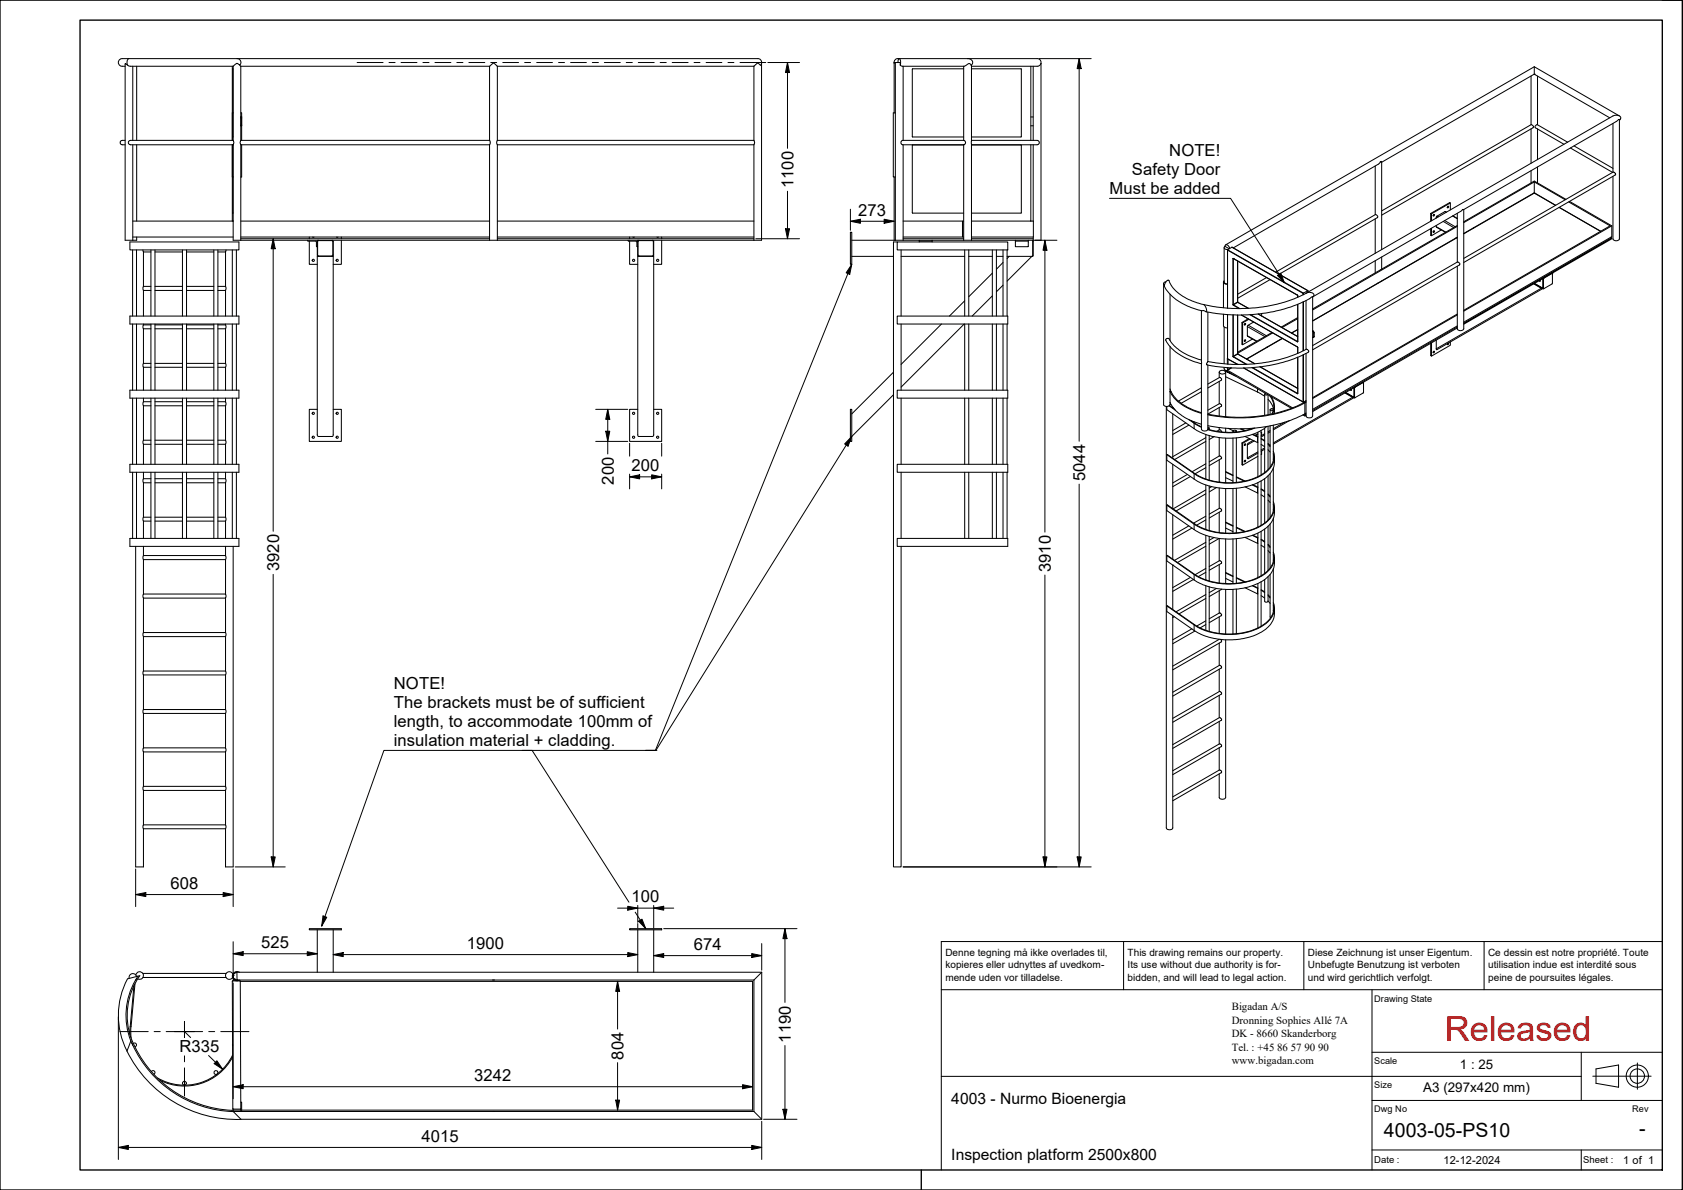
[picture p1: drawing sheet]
<svg xmlns="http://www.w3.org/2000/svg" width="420mm" height="297mm" viewBox="0 0 420 297" stroke-linecap="round" stroke-linejoin="round" font-family="sans-serif">
<!-- layer: Visible -->
<g fill="none" stroke="#000" stroke-width=".25">
<path d="M31.2 16.5h-.7a.95 .95 0 0 1-1-.9 .95 .95 0 0 1 1-1h158.7a.9 .9 0 0 1 .9 .6 .9 .9 0 0 1-.3 1 .69 .69 0 0 0-.7-.4 .69 .69 0 0 0-.6 .5l-.3 .2M31.9 16.3l-.7-.4v44.1h2.9v-.8M32.2 14.6a1.04 1.04 0 0 0-.5 1.1 1.04 1.04 0 0 0 .9 .8h25.6M33.1 16.5v18.5M34.1 16.5v18.5M58 16.5v18.5M58.1 17.2h.1M58.1 17.1v17.2M58.2 16.5v18.5M59.2 14.6a.87 .87 0 0 1 .9 .6 .87 .87 0 0 1-.3 1l-.2-.1a.69 .69 0 0 0-.6-.3 .69 .69 0 0 0-.6 .5l-.2 .2M59.9 16.3l.2 .2M60.1 16.5h62.1"/>
<path d="M60.1 16.5v18.5M122.2 16.5l.2-.1a.85 .85 0 0 1 1.1-.5l.7 .6M122.2 16.5v18.5M124.2 16.5h64M124.2 16.5v18.5M188.2 16.5v18.5M190.1 15.8v44.2h-131.9v-23.9M223.5 15.6v44.4M224.2 15.6a.64 .64 0 0 1 .4-.9l.2 .7a.81 .81 0 0 0 .5 1.1h15.4l.5-.2a.65 .65 0 0 1 .6-.4 .65 .65 0 0 1 .6 .4M224.2 14.6h34.7a.93 .93 0 0 1 1 1.2M224.4 14.7a.95 .95 0 0 0-1.2 1.1M224.7 16.3v-.7h-1.5v12.6"/>
<path d="M225.5 16.5v18.5M240.6 17.2l-12.8 .1v16.8l12.8 .1M240.6 16.5v18.5M241.6 14.6a.95 .95 0 0 1 1.1 .5 .95 .95 0 0 1-.3 1.2l.1 43.7M242.5 17.2l12.5 .1v16.8l-12.5 .1M257.3 16.5v18.5M257.9 16.5v18.5M259.9 15.8l-.1 .1a.89 .89 0 0 1-.9 .6h-16.4M259.9 15.8v44.2h-47.3M382.2 19v12.1M383 18.5h.1M383 16.7v1.8"/>
<path d="M383 18.5l-38.1 22M383 18.5l18.9 10.9M383 16.7l21.3 12.2M383 16.7l-77 44.4M383.8 19v12.1M31.2 35l-.9 .1-.3 .5 .3 .5h.9M33.1 36.1v23.9M34.1 36.1v19.1M58 28.2h.1M58 36.1l.1 19.1M58.1 36.2h.1M58.1 34.2h.1"/>
<path d="M58.1 36.1v17.2M58.2 35l.2 .5-.2 .6M58.2 35h-25.6l-.6 .4 .1 .4 .5 .3h25.6M60.1 35l-.2 .5 .2 .6M60.1 29.2v2.2M60.1 29.2h.2v.4M60.1 31.4h.1M60.1 29.2h.1M60.1 35h62.1M60.1 36.1h62.1M60.1 36.1v23.9M60.1 28.2h.2v6.8"/>
<path d="M60.3 31v.4h-.2M60.3 36.1v8.1h-.2M122.2 35l.2 .6-.2 .5M122.2 36.1v23.9M124.2 35l-.2 .4 .2 .7M124.2 35h64M124.2 36.1h64M124.2 36.1v23.9M188.2 35l.2 .5-.2 .6M188.2 36.1v23.9M223.5 28.2h-.5v16h.5M225 35.2l.3-.2h15.4l.3 .3v.4l-.3 .4h-15.4l-.4-.3z"/>
<path d="M225.5 36.1v23.9M240.6 36.2h-12.8v17h12.8M240.6 36.1v23.9M242.5 35h16.5l.5 .5-.1 .4-.4 .2h-16.5M242.5 36.2l12.5 .1v16.8l-12.5 .1M257.3 36.1v19M257.3 31.4h.6M257.3 29.2h.6M257.9 36.1l.1 23.1M382.2 32.2v8.6M383.8 32.2v7.7M391.4 35.5l-7.6-4.4-.2 .1a.42 .42 0 0 0-.4 .3 .42 .42 0 0 0 .1 .4l7.1 4.1"/>
<path d="M392 36.9l10.6 6.1M393 36.4l9.7 5.6M402.7 30.8v12.2M404.3 29.9a.61 .61 0 0 0 .2-.8 .61 .61 0 0 0-.7-.3l-1.1 .1-76.6 44.3M404.3 29.9l-.2-.1-.5 .5-38.2 22M404.3 29.9h.1M404.3 29.9v29.7a.93 .93 0 0 1-1.6 0v-15.6M33.1 59.2h25.1M58 44.2h.1M58.1 53.2h.1M58.1 55.1l-25 .1M60.1 55.2h62.1"/>
<path d="M60.1 59.2h62.1M60.1 59.6h62.1M76.8 60v.1M77.2 59.2v.4M78 59.2h.4M79.2 60v3.7l.3 .3M79.5 60l-.3 .3M82.9 60l.3 .3v3.4l-.3 .3M84 59.2h.4M85.2 60v6h-2M85.2 59.2v.4M124.2 55.2h64"/>
<path d="M124.2 59.2h64M124.2 59.6h64M156.8 60v.1M157.2 59.2v.4M158 59.2h.4M159.2 60v3.7l.3 .3M159.5 60l-.3 .3M162.9 60l.3 .3v3.4l-.3 .3M164 59.2h.4M165.2 60v6h-2M165.2 59.2v.4M212.3 58h.3v8h-.3z"/>
<path d="M223.2 44.2v15.8M225.5 55.2h15.1M225.5 59.6h15.1M229.5 60v.2h3.2v-.2M240.3 55.2v4h-14.8M240.3 59.2h.3M242.5 55.2h15.5M242.5 59.2h15.5M242.5 59.6h15.4M253.5 60v.2h3.2v-.2M257.8 60v4h-.2M257.9 59.2v.8"/>
<path d="M343.3 41.4v12.2M343.3 54.6v8.6M344.6 40.4l-.4 .5-36.3 21M344.8 40.3l.1 .2M344.8 40.3l-.2 .1M344.9 52.6l37.5-21.5a.47 .47 0 0 1 .3 .8l-37.8 21.8M344.9 40.5v21.8M357.2 57.1v1.6l.2 .1 2.4-1.4M357.2 53.3l.2 .1v1.7M357.2 53.3v1.9M357.4 57v1.8M357.9 53.5l-.1 .3"/>
<path d="M357.9 53.5a.19 .19 0 0 1 .2 .3 .19 .19 0 0 1-.3 .1zM357.9 57.6l-.1 .3M358.6 56.3v.4l2.2 1.3M361.1 52.9l-.3-.1-2.2 1.2v.4M361.4 51.6v-.1a.21 .21 0 0 1 .3 .3 .19 .19 0 0 1-.3 .1zM361.5 51.5l-.2 .3M362.1 52.4v-1.7l-.2-.1-4.7 2.7M362.1 50.7l-4.7 2.7M362.7 53.9l1.1 .6M363.4 59.5h.1M363.8 56.3l-36.1 20.8M363.8 56.5l-36.1 20.9"/>
<path d="M363.8 59.2l-36.1 20.9M363.8 53.2v12.2M363.8 59.3l-36.1 20.8M365.4 52.3h-.3l-.3 .4-37.1 21.4M365.4 52.3v29.8a.93 .93 0 0 1-1.6 0v-15.7M367.9 56.9h.1M382.2 42.6v3.1M382.8 48.2h.1M383 45.4l-17.6 10.2M383 45.4l7.7 4.5M383 45.4v2.7M383.2 48.2h.1"/>
<path d="M383.8 41.7v4M388.3 51.3l-5.3-3.1-17.6 10.2M388.4 51.3l-5.4-3.2-17.6 10.2M389.2 51.8l10.3 5.9M389.3 51.8l10.3 5.9M390.9 49.8l-7.9-4.6-17.6 10.2M391.6 50.4l10.4 6-36.6 21.1M391.8 50.3l10.6 6.1M402.1 59.2l.2 .1M402.4 56.4v2.7l-37 21.3M402.4 56.4l-37 21.3M32.4 60.4h27.2v2h-27.2z"/>
<path d="M32.4 78.9h27.2v2h-27.2zM33.1 62.4v16.5M34.1 62.4v16.5M35.7 62.4l.1 .5M35.8 71.5l-.1 .2 .1 .8M35.8 62.9h1.9M35.8 71.5h1.9M35.8 72.5h1.9M35.8 62.9v8.6M35.8 72.5v6.4M37.7 62.4v16.5M38.7 62.9h6.9"/>
<path d="M38.7 71.5h6.9M38.7 72.5h6.9M38.7 62.4v16.5M45.6 62.4v16.5M46.6 62.9h6.8M46.6 71.5h6.8M46.6 72.5h6.8M46.6 62.4v16.5M53.4 62.4v16.5M54.4 62.9h1.9M54.4 71.5h1.9M54.4 72.5h1.9"/>
<path d="M54.4 62.4v16.5M56.3 71.5l.1 .3-.1 .7M56.3 62.9v8.6M56.3 72.5v6.4M56.4 62.4l-.1 .5M58 62.4v16.5M59 62.4v16.5M76.8 60.1l2.1 .2 .2 1.3M77.2 60.2v5.8h2M79.1 61.6h.1M79.2 64h4v44.7l-.2 .3h-3.6l-.2-.3zM79.4 60.1h3.6v3.7h-3.6z"/>
<path d="M156.8 60.1l2.1 .2 .2 1.3M157.2 60.2v5.8h2M159.1 61.6h.1M159.2 64h4v44.7l-.2 .3h-3.6l-.2-.3zM159.4 60.1h3.6v3.7h-3.6zM212.6 64h10.5M224 78.9h27.6v2h-27.6zM224 60.4h27.6v2h-27.6zM224 60.4h-.9v156h1.9v-80M225 64h15.8M225 62.4v16.5M229.5 60.2v.2"/>
<path d="M232.7 60.2v.2M240.8 62.4v16.5M240.8 75.1l-3.8 3.8M241.9 64h5.8M241.9 62.4v16.5M247.7 62.4v16.5M247.7 68.2l-5.8 5.9M247.7 73.9l-5 5M248.8 64h1.6M248.8 62.4v16.5M250.4 62.4v16.5M250.4 65.5l-1.6 1.7"/>
<path d="M250.4 71.2l-1.6 1.6M251.4 64h.5M251.4 62.4v16.5M251.9 64h5.7M251.9 64l-.5 .5M253.5 60.2v1.4h3.2v-1.4M257.6 64l-6.2 6.2M257.8 60.1h.1v3.8h-.1M290.5 70.8v30.2a.92 .92 0 0 0 1.6 0M291.1 70.3a.43 .43 0 0 0-.5 .3 .43 .43 0 0 0 .1 .5M292.1 73.4v11.6M299.9 77.5v13.3"/>
<path d="M300.5 76l-2.8-.8-2.5-1.3-2.3-2-1.1-1.9a1 1 0 0 0-1.1 1.2 8.9 8.9 0 0 0 4.8 4.7 9.9 9.9 0 0 0 5 1.6l.6 .3M301.5 77.9v12.3M305.4 78.4v3l.6 .4 .5 .1M305.4 70.4v6.4M305.6 70.1a.63 .63 0 0 0 .1 .8 .63 .63 0 0 0 .8 .1M305.6 70.3l.3 .5 .6 .1M305.6 61.8v8.7M305.8 61.5a.47 .47 0 0 1 .5-.4 .47 .47 0 0 1 .4 .4l.3 .5M305.8 61.5a.48 .48 0 0 0-.1 .6 .48 .48 0 0 0 .6 .2h.2M305.8 61.5l1.1 .6M306.5 78.5v11.1M307.6 61.7l-1.1 .6v14.6"/>
<path d="M307.6 61.7h.1M307.6 61.7l18.9 10.8v.4M307.9 64.5l16 9.2 .1 .5M307.9 64.5h.1M309 78.6v9.8l4.3 2.4M309 65.1v10.3l2.7 1.5M309.9 78.6l14 8 .1 1.6M311.6 79.6l-1.6 .9M311.8 79.7l-1.6 .9M314.1 78.4l9.9 5.6M315 78.3v.6M316.2 69.3l-7.2 4.1"/>
<path d="M317.1 69.8l-8.1 4.7M318.5 67.9l24.9-14.4 .2 .1a.42 .42 0 0 1 .3 .3 .42 .42 0 0 1-.1 .4l-24.4 14.1M324 79.5l-4 2.3M324 79.3l-4.1 2.3M324 76v9.2M326.1 75v12.2M326.1 73.2a1.31 1.31 0 0 1 1.9 .5l-.3 .4M326.1 73.2l-3 1.4-2.6 .9-3.9 .9-2.6 .4-4.2 .2-3.1-.1-2.9-.2-3.3-.7M326.5 72.5l-1.2 .7M327.7 74.1l-.3 .1a34 34 0 0 1-18.2 4.4l-5.5-.3-2.6-.5a1.59 1.59 0 0 0-.6-1.8M327.7 74.1v29.7a.96 .96 0 0 1-1.6 0v-15.6M343.3 65.1v3"/>
<path d="M343.9 70.7h.1M344.9 64.2v3M344.9 70.1v.1M363.8 78.4l-36.1 20.9M363.8 78.6l-36.1 20.9M365.4 64.5l37.3-21.5 .6 .3v.4l-37.9 21.8M382.9 70.9l2.2 1.1-26.4 15.3-.1-2.4M383 70.8l2 1.1M383 70.8l2.2 1.3M384.2 70.1l.2 .1M384.4 70l.1 .2M384.5 69.9v.3"/>
<path d="M385.2 69.6v2.4l.2 .1M385.2 69.5v.2M385.2 71.9l.2 .1M385.3 69.5l-.1 .1M385.3 69.5l2.3-1.2-.1 2.5-2.1 1.3zM387.4 68.2h.1M387.4 68.2l.1 .1M387.5 68.2v.1M32.4 97.4h27.2v2h-27.2zM33.1 80.9v16.5M33.1 99.4v16.5M34.1 80.9v16.5"/>
<path d="M34.1 99.4v16.5M35.8 81.1l-.1 .3 .1 .7M35.8 90.7l-.1 .3 .1 .7M35.8 81.1h1.9M35.8 82.1h1.9M35.8 90.7h1.9M35.8 91.7h1.9M35.8 80.9v.2M35.8 82.1v8.6M35.8 91.7v5.7M35.8 99.4v.9M37.7 80.9v16.5"/>
<path d="M37.7 99.4v16.5M38.7 81.1h6.9M38.7 82.1h6.9M38.7 90.7h6.9M38.7 91.7h6.9M38.7 80.9v16.5M38.7 99.4v16.5M45.6 80.9v16.5M45.6 99.4v16.5M46.6 81.1h6.8M46.6 82.1h6.8M46.6 90.7h6.8"/>
<path d="M46.6 91.7h6.8M46.6 80.9v16.5M46.6 99.4v16.5M53.4 80.9v16.5M53.4 99.4v16.5M54.4 81.1h1.9M54.4 82.1h1.9M54.4 90.7h1.9M54.4 91.7h1.9M54.4 80.9v16.5M54.4 99.4v16.5M56.3 81.1l.1 .3-.1 .7"/>
<path d="M56.3 90.7l.1 .3-.1 .7M56.3 80.9v.2M56.3 82.1v8.6M56.3 91.7v5.7M56.3 99.4v.9M58 80.9v16.5M58 99.4v16.5M59 80.9v16.5M59 99.4v16.5M223.1 92.9l-10.5 10.4M223.1 98.5l-10.5 10.5M224 97.4h27.6v2h-27.6z"/>
<path d="M225 80.9v16.5M225 99.4v16.5M235 80.9l-10 10.1M240.7 80.9l-15.7 15.7M240.8 80.9v16.5M240.8 99.4v16.5M241.9 80.9v16.5M241.9 99.4v16.5M247.7 80.9v16.5M247.7 99.4v16.5M248.8 80.9v16.5M248.8 99.4v16.5"/>
<path d="M250.4 80.9v16.5M250.4 99.4v16.5M251.4 80.9v16.5M251.4 99.4v16.5M292.1 97.1a10.4 10.4 0 0 0 7.1 5.7l.7 .2M292.1 97.7a11.5 11.5 0 0 0 7.8 5.5M292.1 97.7h.1M292.1 86.5v14.5M299.9 89.9a12.6 12.6 0 0 1-8.3-5.5l-.6 .3a8.2 8.2 0 0 0 4.3 4.3l2.4 1.1 2.2 .7M299.9 90.8v16.3a.93 .93 0 0 0 1.6 0M299.9 96.8l-5.7 3.3M299.9 97.8l-5 2.9"/>
<path d="M301.5 90.3l6.1 .7h3.3l4.1-.4 5.4-1.1 3.2-1.1 2.5-1.2 .3 .1a.37 .37 0 0 1 .3 .3 .37 .37 0 0 1-.1 .4l-4.4 1.9-5.4 1.4-5.4 .5-5.9-.1a12 12 0 0 1-4.3-.7zM301.5 95.9l3-1.7 .2 .1a.34 .34 0 0 1 .3 .3 .34 .34 0 0 1-.2 .3l-3.3 1.9M301.5 91.1v16M304.4 92.9v1.3M304.4 95.2v5.6M304.4 92.7a.85 .85 0 0 1 .9-.3 .85 .85 0 0 1 .6 .6 .93 .93 0 0 1-1.5-.1zM305.6 91.7l.1 .6 .7 .2M305.6 81.6v9.2M306 94.1l8.2 3.9 1.5 .9M306 92.9v11.1M306.4 91.8l.2 .5 .7-.5M306.4 89.4v1.5"/>
<path d="M306.4 92.4l16.3 9.4M306.5 89.4h.1M306.5 89.6h.1M306.5 89.6l2.4 1.4M306.6 89.6v1.3M306.6 91.8v.5M307.2 93.1l-1.5-.5 2.7 1.3M307.2 91.9h.1M307.4 91.8l-1 .6v.3l16 9.2M308.8 91h.1M308.9 91h.1M310.5 91.8l14.8 8.6"/>
<path d="M310.8 80.8a.19 .19 0 0 1 .1 .2 .19 .19 0 0 1-.3 .1zM310.8 84.9v-.1a.2 .2 0 0 1 .2 .3 .21 .21 0 0 1-.4 .1zM310.8 80.8l-.2 .2M310.8 84.9l-.2 .2M312.7 84.6l-2.5 1.4-.2-.1v-5.4l.2 .1v5.4M313 80.4l-1.6 1v2.4l2.3 1.4M314.6 91.6l9.4 5.3M315.7 98.4v5.3M315.9 98.2a.32 .32 0 0 0 0 .4 .32 .32 0 0 0 .5 0l.1-.1M316.3 86.7h.1M316.6 99.7l1 1.4 .3 1M316.6 98.5v5"/>
<path d="M317 98.8a3.9 3.9 0 0 1 .5 4.5M317.3 99a4 4 0 0 1 .4 4.3M317.5 83l-8.5 4.9M317.8 83.1l-8.8 5.1M320.1 84.4l-8.9 5.2M320.2 84.5l-9 5.1M322.4 83.1l1.6-.9-1.5 .9M324 98.2h.1M324 85.2h.1M324 89.2v9M326.1 100l-.7 .4-.1-.1M327.7 86.3l36.2-20.9 .5 .4v.4l-36.7 21.1"/>
<path d="M327.7 82.6l.4 .4v1l-.2 .2M327.7 82.7l.3 .4v1l-.3 .1M327.7 82.7h.1M335.7 98.1l2.3 1.1M335.8 98l2 1.1M335.9 98l2.2 1.3M337.1 97.3l.2 .1M337.4 97.1v.3l-.1-.2M338 99.3l-20.1 11.6M338.1 96.7l-.1 2.5 .2 .1M338.2 96.7l-.1 2.5 .1 .1M338.3 96.6l2.1-1.1v2.6l-2.2 1.2z"/>
<path d="M340.3 95.4h.1M340.3 95.4l.1 .1M340.4 95.4v.1M357.4 85.6v3.3M357.9 87.7l-.1 .2M361.4 85.7l-.1 .2M361.6 85.6l-.2 .4v-.2M362.1 85.3v.9l-4.7 2.7-.2-.1v-3.1M363.8 81.4l-36.1 20.8M363.8 81.6l-36.1 20.9M363.8 81.9l-36.1 20.8M365.4 80.7l36.9-21.4v.3l-36.9 21.3"/>
<path d="M32.4 115.9h27.2v2h-27.2zM33.1 117.9v16.5M34.1 117.9v16.5M35.8 100.3l-.1 .3 .1 .7M35.8 109.9l-.1 .2 .1 .8M35.8 119.5l-.1 .2 .1 .8M35.8 100.3h1.9M35.8 101.3h1.9M35.8 109.9h1.9M35.8 110.9h1.9M35.8 119.5h1.9M35.8 101.3v8.6"/>
<path d="M35.8 110.9v5M35.8 117.9v1.6M37.7 117.9v16.5M38.7 100.3h6.9M38.7 101.3h6.9M38.7 109.9h6.9M38.7 110.9h6.9M38.7 119.5h6.9M38.7 117.9v16.5M45.6 117.9v16.5M46.6 100.3h6.8M46.6 101.3h6.8"/>
<path d="M46.6 109.9h6.8M46.6 110.9h6.8M46.6 119.5h6.8M46.6 117.9v16.5M53.4 117.9v16.5M54.4 100.3h1.9M54.4 101.3h1.9M54.4 109.9h1.9M54.4 110.9h1.9M54.4 119.5h1.9M54.4 117.9v16.5M56.3 100.3l.1 .4-.1 .6"/>
<path d="M56.3 109.9l.1 .3-.1 .7M56.3 119.5l.1 .3-.1 .7M56.3 101.3v8.6M56.3 110.9v5M56.3 117.9v1.6M58 117.9v16.5M59 117.9v16.5M79.2 102.2h-2v8h8v-8h-2M159.2 102.2h-2v8h8v-8h-2M212.3 102.2h.3v8h-.3zM224 115.9h27.6v2h-27.6zM225 117.9v16.5"/>
<path d="M240.8 117.9v16.5M241.9 117.9v16.5M247.7 117.9v16.5M248.8 117.9v16.5M250.4 117.9v16.5M251.4 117.9v16.5M291.2 101.5v105.2a.93 .93 0 0 0 1.6 0v-53M291.3 101.5v.8l6.8 4.7a17.1 17.1 0 0 0 17.7-.2l.5-.3M291.8 101.3l1.7 1.1M292 101.2l1.1 .8M292.1 100.4a11.7 11.7 0 0 0 7.8 5.5M292.3 101h-.2"/>
<path d="M292.8 101.6v.2M292.8 103.3v11.1M292.8 115.9v11.1M292.9 101.8h.1M296 105.6l-3.2 1.9M296.4 118.4l-3.6 2.2M296.8 104.7l3.1 2M296.8 106.1l-4 2.3M297.2 118.9l-4.4 2.6M297.4 105l2.5 1.5M298.2 105.3l-.2 .1M301 109.2l-8.2 4.8"/>
<path d="M301 110.2l-7.8 4.5M301 115.8l-3.4 2M301 116.7l-2.6 1.6M301 108.4v11.2M301.5 106.6l.4 .2-.4 .3M301.9 115.3l2.6-1.5 .5 .4-.1 .3-3 1.7M301.9 106.8v.5M301.9 108.7v11.1M303.1 109l-1.2 .7M303.7 107.7l.8-.4 .5 .5M304.4 101.7v2.1M304.4 106.7v.6"/>
<path d="M304.4 109.2v4.6M304.4 114.8v5.5M306 117.7l1.8 .9M306 117.8l1.8 .9M306 119.2l1.8 .9M306 106.9v1M306 109.4v11.1M306.6 106.9l1.2 .6M307.8 107.6a.38 .38 0 0 1 .5-.3 .38 .38 0 0 1 .2 .5l-.4 .1zM307.8 107.6v.3M307.8 109.3v11.2M308.7 119l2.2 1.1"/>
<path d="M308.7 119.2l2 .9M308.7 107.6v.3M308.7 109.3v11.1M309.6 107l1.1 .5M309.9 107l1 .5M310.8 110.8a.19 .19 0 0 1 .1 .3 .19 .19 0 0 1-.3 .1zM310.8 110.8l-.2 .3M310.8 114.9l-.2 .2M310.8 109l3.2 1.5M311.9 109.5l-1.9 1.1M312.1 109.6l-1.9 1M312.6 108.4l1.4 .7"/>
<path d="M312.8 108.4l1.2 .6M312.8 109.9l-1.3 .8-.1 .2v3.5l.2 .1 2.4-1.4M312.9 106.9a18.8 18.8 0 0 1-11.4 .3M313.3 106.8a18.1 18.1 0 0 1-11.8 .5M314 113.9l-3.8 2.2-.2-.1v-5.4h.2v5.5M314 107.9v11.1M314 108.5l-.5 .2M314 108.3l-.7 .4M314.8 109.4l.9 .6M314.8 109.6l.9 .5M314.8 110.9l.9 .6M314.8 107.5v11.1"/>
<path d="M314.8 107.9h.2M315 107.9v.8M315 112.6l-.2 .8M315 107.9l-.2 .1M315.7 106.9v11.1M315.7 119.5v11M315.7 108.3l-.9 .5M315.7 112.1l-.9 .5M316.6 110.7l.5 .5M316.6 110.9l.5 .6M316.6 112.3l.5 .5M316.6 106.4v10.8"/>
<path d="M316.6 118.8v11M317.1 102.2a.36 .36 0 0 1 .5-.2 .36 .36 0 0 1 .2 .5h-.6zM317.1 102.3v1.1M317.1 106.3v10.3M317.1 118.2v11M317.1 107.5l-.5 .3M317.9 113.2a5.3 5.3 0 0 1-3.6 5.6 17.1 17.1 0 0 1-16.1-.6l-6.9-4.7v1.4l6.8 4.7a17.2 17.2 0 0 0 17.8-.2 5.4 5.4 0 0 0 2.3-4v-1.3M317.9 112.7a4.9 4.9 0 0 1-2.7 5.8 17.3 17.3 0 0 1-17.1-.3l-6.8-4.7M317.9 114.6v.2M317.9 102.3h.1M317.9 106.1v8.8M317.9 116.8v10.7"/>
<path d="M318.2 101.5l-.1 1.7M320.7 105.4l-2.8 1.6M325.2 103.6l.6 .2M325.5 103.4l.3 .2M325.5 100.5h.1M325.5 100.5a36.9 36.9 0 0 1-24 2.9l3.4-2 .1-.3-.5-.4-3 1.7M325.8 100.6a37.9 37.9 0 0 1-24.3 2.9M325.8 100.6v2.7l.3-.2M325.8 103.3a37.5 37.5 0 0 1-24.3 2.9M326.1 103.4l-.3 .2v.2l.3-.1M326.1 100.2l-.6 .3M326.1 100.4l-.3 .2"/>
<path d="M32.4 134.4h27.2v2h-27.2zM33.9 136.4v80h1.9v-9.5M35.8 129.1l-.1 .3 .1 .7M35.8 138.7l-.1 .3 .1 .7M35.8 120.5h1.9M35.8 129.1h1.9M35.8 130.1h1.9M35.8 138.7h20.5M35.8 139.7h20.5M35.8 120.5v8.6M35.8 130.1v4.3M35.8 136.4v2.3"/>
<path d="M35.8 139.7v8.6M38.7 120.5h6.9M38.7 129.1h6.9M38.7 130.1h6.9M46.6 120.5h6.8M46.6 129.1h6.8M46.6 130.1h6.8M54.4 120.5h1.9M54.4 129.1h1.9M54.4 130.1h1.9M56.3 129.1l.1 .3-.1 .7M56.3 138.7l.1 .4-.1 .6"/>
<path d="M56.3 120.5v8.6M56.3 130.1v4.3M56.3 136.4v2.3M56.3 139.7v8.6M58.2 136.4v80h-1.9v-9.5M224 134.4h27.6v2h-27.6zM292.8 128.5v11.1M296.8 131.3l-4 2.3M297.6 131.8l-4.8 2.8M301 122.3l-8.1 4.7M301 123.3l-7.4 4.2M301 128.8l-3 1.8"/>
<path d="M301 129.8l-2.3 1.3M301 135.4l-7.8 4.5M301 136.3l-7 4.1M301 121.1v11.1M301 133.6v11.2M301.9 128.3l2.6-1.4 .5 .3-.1 .4-3 1.7M301.9 135.8l2.5-1.4v5.6M301.9 121.3v11.1M301.9 133.9v11.1M302.5 121.5l-.6 .3M303.1 134.2l-1.2 .7M303.7 121.7l-1.8 1.1"/>
<path d="M304.4 121.8v5.1M304.4 127.9v5.1M304.4 120.3h.1M304.5 120.3l.1 .1M306 130.3l1.8 .9M306 130.5l1.8 .8M306 131.8l1.8 .9M306 121.9v11.2M306 134.5v11.2M307.8 121.9v11.2M307.8 134.5v11.2M308.7 131.6l2.2 1.1"/>
<path d="M308.7 131.7l2 1M308.7 121.9v11.1M308.7 134.5v11.1M310.8 134.1l3.2 1.6M310.8 121.5l3.2 1.6M312.6 133.6l1.4 .7M312.6 121.1l1.4 .6M312.8 133.6l1.2 .6M312.8 121l1.2 .6M314 120.5v11.1M314 133.1v11.1M314.8 134.6l.9 .6"/>
<path d="M314.8 134.7l.9 .6M314.8 136.1l.9 .6M314.8 122l.9 .6M314.8 122.2l.9 .6M314.8 123.5l.9 .6M314.8 120v11.1M314.8 132.6v11.1M315.7 132.1v11M316.6 135.9l.5 .5M316.6 136l.5 .7M316.6 137.4l.5 .6M316.6 123.3l.5 .6"/>
<path d="M316.6 123.5l.5 .6M316.6 124.8l.5 .6M316.6 131.3v11.1M317.1 130.8v11M317.9 138.4a5.3 5.3 0 0 1-3.6 5.6 17.4 17.4 0 0 1-16.1-.6l-6.9-4.7v1.3l6.8 4.8a17.2 17.2 0 0 0 17.8-.2 5.4 5.4 0 0 0 2.3-4v-1.4M317.9 137.8a4.9 4.9 0 0 1-2.7 5.9 17.3 17.3 0 0 1-17.1-.3l-6.8-4.7M317.9 125.8a5 5 0 0 1-3 5.3 17.1 17.1 0 0 1-16.7-.3l-6.8-4.8-.1 .1v1.4l6.8 4.7a17.1 17.1 0 0 0 17.8-.3 5.2 5.2 0 0 0 2.3-3.9v-1.4M317.9 125.3a4.9 4.9 0 0 1-2.7 5.7 17.5 17.5 0 0 1-17.1-.2l-6.8-4.7M317.9 139.8v.1M317.9 127.2v.1M317.9 129.4v10.7M35.8 148.3l-.1 .2 .1 .8"/>
<path d="M35.8 157.9l-.1 .2 .1 .8M35.8 148.3h20.5M35.8 149.3h20.5M35.8 157.9h20.5M35.8 158.9h20.5M35.8 149.3v8.6M35.8 158.9v8.6M56.3 148.3l.1 .4-.1 .6M56.3 157.9l.1 .3-.1 .7M56.3 149.3v8.6M56.3 158.9v8.6M292.8 141.1h.1"/>
<path d="M292.8 141.1v11M293.2 153.9l-.4 .3M297.2 144.1l-4.4 2.6M297.6 157l-4.8 2.7M297.9 144.6l-5.1 3M298.3 157.5l-5.5 3.2M301 141.9l-2.6 1.6M301 142.9l-1.8 1M301 148.4l-7.4 4.3M301 149.4l-6.7 3.8M301 155l-2.3 1.3M301 155.9l-1.4 .8"/>
<path d="M301 146.2v11.1M301.9 141.4l2.6-1.5 .5 .4-.1 .3-3 1.8M301.9 154.5l2.6-1.5 .5 .4-.1 .3-3 1.7M301.9 146.5v11.1M303.7 146.9l-1.8 1M304.4 159.6l-11.6 6.7M304.4 140.9v4.6M304.4 147.5v5.5M304.4 154v4.1M304.7 159.6a.36 .36 0 0 1 .3 .3 .36 .36 0 0 1-.2 .4l-12 6.9M305 147.1l-3.1 1.8M306 159.7v39.3a.93 .93 0 0 1-1.6 0v-5.8"/>
<path d="M306 142.9l1.8 .9M306 143l1.8 .9M306 144.4l1.8 .9M306 147.1v11.2M307.8 147.1v11.1M308.7 144.2l2.2 1M308.7 144.3l2 1M308.7 147.1v11.1M310.8 146.7l3.2 1.5M312.6 146.2l1.4 .7M312.8 146.2l1.2 .6M314 145.7v11"/>
<path d="M314.8 147.2l.9 .6M314.8 147.3l.9 .6M314.8 148.7l.9 .6M314.8 145.2v11.1M315.7 144.6v5.5a.48 .48 0 0 0 .9 0M316.6 148.4l.5 .6M316.6 148.7l.5 .6M316.6 150l.5 .6M316.6 144v6.1M317.1 143.4v10.7l.1 .1M317.9 151a5.3 5.3 0 0 1-3.6 5.6 17.1 17.1 0 0 1-16.1-.7l-6.9-4.7v1.4l6.8 4.8a17.3 17.3 0 0 0 17.8-.3 5.4 5.4 0 0 0 2.3-3.9v-1.4M317.9 150.4a4.9 4.9 0 0 1-2.7 5.8 17.3 17.3 0 0 1-17.1-.2l-6.8-4.8"/>
<path d="M317.9 152.3v.2M317.9 142v10.6M35.8 167.5l-.1 .3 .1 .7M35.8 177.1l-.1 .3 .1 .7M35.8 167.5h20.5M35.8 168.5h20.5M35.8 177.1h20.5M35.8 178.1h20.5M35.8 168.5v8.6M35.8 178.1v8.6M56.3 167.5l.1 .3-.1 .7M56.3 177.1l.1 .3-.1 .7"/>
<path d="M56.3 168.5v8.6M56.3 178.1v8.6M292.8 172.8l11.7-6.7 .4 .3v.3l-12.1 7.1M292.8 179.3l11.7-6.7 .4 .3v.4l-12.1 7M304.4 160.5v5.6M304.4 167v5.6M304.4 173.6v5.5M35.8 186.7l-.1 .2 .1 .8M35.8 196.3l-.1 .2 .1 .8M35.8 186.7h20.5M35.8 187.7h20.5M35.8 196.3h20.5"/>
<path d="M35.8 197.3h20.5M35.8 187.7v8.6M35.8 197.3v8.6M56.3 186.7l.1 .4-.1 .6M56.3 196.3l.1 .3-.1 .7M56.3 187.7v8.6M56.3 197.3v8.6M292.8 185.9l11.7-6.8 .5 .4-.1 .3-12.1 7M292.8 192.4l11.7-6.7 .5 .3-.1 .3-12.1 7.1M292.8 198.9l11.7-6.7 .4 .3v.4l-12.1 7M304.4 180.1v5.6M304.4 186.6v5.6"/>
<path d="M35.8 205.9l-.1 .2 .1 .8M35.8 205.9h20.5M35.8 206.9h20.5M56.3 205.9l.1 .3-.1 .7M77.2 231.8h8v.3h-8zM79.2 232.1v10.6M83.2 232.1v10.6M157.2 231.8h8v.3h-8zM159.2 232.1v10.6M163.2 232.1v10.6M32.7 259.8l-1 2.5M33.4 246l-.9 10.2-.1 2"/>
<path d="M33.7 245.6l-1 11.1v2.4M33.9 243.4a.95 .95 0 0 1 1.2-.8 .95 .95 0 0 1 .6 1.3 .95 .95 0 0 1-1.3 .4M34.1 243.7a.95 .95 0 0 0-1.2-.6 .95 .95 0 0 0-.7 1.1M34.1 244.2a17.2 17.2 0 0 0-1.2 16.2M34.4 243.7l-.6 1M34.5 243.7l-2.7 .7a20 20 0 0 0 1.8 21.2 30.6 30.6 0 0 0 26.5 13.8M34.9 243.6a17.3 17.3 0 0 0-.5 19.1 28.3 28.3 0 0 0 23.8 14.4v-.3M34.9 243.6l-.4 .1M35.7 243h20.7M35.7 244h20.7M58.1 243.1a.95 .95 0 0 0-1.4-.4 .95 .95 0 0 0-.1 1.5 .95 .95 0 0 0 1.4-.2M58.2 243.5v.2"/>
<path d="M58.2 243.5h.1M58.3 244h.1M58.3 244.5v.1M58.5 244.4h.1M58.5 244.6h-.3v.2M59 244.6h129.2M59.1 242.7a.99 .99 0 0 0-.9 1.1 .99 .99 0 0 0 1.2 .8M59.1 242.7a.95 .95 0 0 0-.9 1.1 .95 .95 0 0 0 1.1 .8M59.2 244.6h.1M59.8 242.7a1.16 1.16 0 0 0-1.8 1 1.16 1.16 0 0 0 1.9 .9M60 245h127.9v32.1h-127.6M123 244.6h.4"/>
<path d="M188.2 244.6v32.8M190.2 242.7h-131.1l.1 1.9M190.2 242.7l-2 1.9M190.2 242.7v36.7M32.9 260.4l.2 .5M33.1 260.9a28.7 28.7 0 0 0 25.1 16.6M33.3 260.4a.49 .49 0 0 1 .7 .2 .49 .49 0 0 1-.3 .7M37.8 267.4a.49 .49 0 0 1 .8 0 .49 .49 0 0 1-.2 .7M58.1 263.4a13.4 13.4 0 0 1-18.8 5.7M58.1 263.8a13.6 13.6 0 0 1-18.2 5.8M58.1 260.6v.4M58.2 276.8l-.2-32 2 .1v31.9"/>
<path d="M58.2 276.8h1.9v.6M58.2 277.1h1.9M59 277.5h.3M60.1 275.1h.2v2.3M123 277.5h.4M188.2 277.4h-130l2 2h130M188.2 277.4l2 2"/>
<circle cx="358" cy="57.8" r=".19"/>
<circle cx="78.2" cy="65" r=".28"/>
<circle cx="84.2" cy="65" r=".28"/>
<circle cx="158.2" cy="65" r=".28"/>
<circle cx="164.2" cy="65" r=".28"/>
<circle cx="358" cy="87.8" r=".19"/>
<circle cx="78.2" cy="109.1" r=".28"/>
<circle cx="78.2" cy="103.2" r=".28"/>
<circle cx="84.2" cy="109.1" r=".28"/>
<circle cx="84.2" cy="103.2" r=".28"/>
<circle cx="158.2" cy="109.1" r=".28"/>
<circle cx="158.2" cy="103.2" r=".28"/>
<circle cx="164.2" cy="109.1" r=".28"/>
<circle cx="164.2" cy="103.2" r=".28"/>
<circle cx="310.8" cy="115.1" r=".19"/>
<circle cx="46" cy="270.4" r=".49"/>
<circle cx="53.9" cy="267.7" r=".49"/>
</g>
<!-- layer: Visible Narrow -->
<g fill="none" stroke="#000" stroke-width=".25">
<path d="M358.6 56.6l2.3 1.3M358.6 54.3h.1M358.7 54l.4 .1M360.3 55.3l2.6 1.5M360.7 55.1l2.6 1.5M360.7 52.8l.3 .2M362.6 53.9l1.2 .7M363.5 59.4v.1M365.5 58.3h.1M365.8 58.1h.1M367.8 56.9h.1M306.5 62.3l18.9 10.9v.3"/>
<path d="M306.5 78.5v11.1l2.5 1.4M307.6 61.7l18.9 10.8v.5M307.8 76l.1 .2M307.8 64.5v11.5M307.8 78.6v10.3M307.9 64.5h-.1M307.9 64.5h.1M307.9 64.5v11.5l1-.6v-10.3M307.9 64.5l16 9.1M307.9 76.2l1.5 .8M307.9 78.6v10.3l1-.6v-9.7M309 75.3v.2"/>
<path d="M309 75.5l-1.1 .6 1.6 .9M309 75.5l2.6 1.4M310 78.6l13.9 8M312 78.6l11.9 6.7M312.2 78.6l11.8 6.6M314.1 78.4l9.9 5.6M323.9 73.6l.1 .2M323.9 73.6v.1M324 73.8h.1M324 73.8v.4M324 76v9.3M325.3 73.6v-.4l-18.8-10.8v14.5"/>
<path d="M325.3 75.4v12.2M325.4 75.3v12.2M383.1 70.7l2.1 1.3M384.3 70l.1 .1M384.8 72l-26.2 15.1M384.9 71.9h.1M385.1 69.6l.2 .1M385.2 71.9l.1 .1M385.4 69.4h.1M387.4 68.3h.1M307.8 88.9l.1 .2M307.9 89.1l3.2 1.9"/>
<path d="M309 88.3v.1M311.4 83.8l2.4 1.4M311.4 81.5l4.4 2.5M311.6 81.2l4.5 2.6M312.5 91.8l11.4 6.5M312.7 91.8l11.3 6.4M313.2 90.8l-4.2-2.4-1.1 .6 3.4 2M313.9 97.1v.8M314.5 91.6l9.5 5.4M316.3 86.6h.1M318.3 85.5h.1M318.7 85.3h.1"/>
<path d="M323.9 86.6l.1 .2M323.9 86.6h.1M324 98.2l-.1 .1M324 85.3h-.1M324 86.7v.1M324 86.8v1.4M324 89.2v9M325.3 88.6v11.7l-14.8-8.5M325.4 88.5v11.9M327.8 82.7h-.1M328.1 84l-.1 .1M328.1 83l-.1 .1"/>
<path d="M336 97.9l2 1.3M337.1 97.3l.2 .1M337.7 99.2l-19.8 11.4M337.7 99.1h.1M337.9 96.8l.1 .1M338.1 96.8l.1 .1M338.1 99.1l.1 .1M338.2 96.6h.1M340.2 95.5h.1M298.1 105.6v1.4M298.1 118.2v1.4M313.1 110.1l-1.7 1"/>
<path d="M313.9 109.1v1.4M314 112.8l-2.6 1.5M315.7 111.8l-.9 .5M315.7 108.6l-.9 .5M317.1 111l-.2 .1M317.1 107.8l-.5 .3M321.9 105l-4 2.3M298.1 130.8v1.4M313.9 121.7v1.3M313.9 134.3v1.3M298.1 143.4v1.4M298.1 156v1.4"/>
<path d="M313.9 146.8v1.4"/>
</g>
<!-- layer: Border -->
<path d="M0 0h420v297h-420zM20 5h395v287h-395zM415 0h5M230 292v5" fill="none" stroke="#000" stroke-width=".34"/>
<!-- layer: Title -->
<g fill="none" stroke="#000" stroke-width=".25">
<path d="M280.5 235v12M325.5 235v12M370.5 235v12M415 235h-180v57M235 247h180M342.5 247v45M235 268.7h159.8M342.5 274.7h72.5M342.5 262.7h72.5M394.8 262.7v12M397.6 268.6h14.6M398.4 266.8l5.7-1v5.6l-5.7-1z"/>
<path d="M408.8 265.3v6.6M342.5 287h72.5M394.8 287v5"/>
<circle cx="408.7" cy="268.6" r="2.77"/>
<circle cx="408.7" cy="268.6" r="1.8"/>
</g>
<!-- layer: Center Mark -->
<path d="M29.9 257.5h7.1M38.5 257.5h1.5M41.5 257.5h4.6h-2.5M46.1 255v2.5v-2.5M46.1 259v-1.5v1.5M48.6 257.5h-2.5h4.5M52.1 257.5h1.5M55.1 257.5h7M46.1 263.6v1.4M46.1 266.6v7" fill="none" stroke="#000" stroke-width=".25"/>
<!-- layer: Dimension -->
<g fill="none" stroke="#000" stroke-width=".25">
<path d="M191.7 15.6h7.9M196.6 15.6l.5 2.5h-1zM196.6 15.6v21.4M259.4 14.6h13M269.4 14.6l.5 2.5h-1zM269.4 14.6v95.5M68.2 59.6l.5 2.5h-1zM68.2 59.6v73M188.7 59.6h10.9M196.1 57.1h1l-.5 2.5zM196.6 47.7v11.9M212.3 55.2l2.5-.5v1z"/>
<path d="M212.3 55.2h10.9M212.3 52.2v5.3M220.7 54.7l2.5 .5-2.5 .5zM258.4 60h5.5M260.9 60l.5 2.5h-1zM260.9 60v72.8M148.7 102.2h8M148.7 110.2h8M151.2 107.6h1l-.5 2.6zM151.7 102.2l.5 2.5h-1zM151.7 102.2v11.1M157.2 119l2.5-.5v1z"/>
<path d="M157.2 119h8M157.2 110.6v3.3M157.2 118.3v3.7M162.7 118.5l2.5 .5-2.5 .5zM165.2 110.6v3.3M165.2 118.3v3.7M269.4 120.8v95.6M68.2 143.4v73M260.9 143.5v72.9M33.9 216.9v9.4M58.2 216.9v9.4M58.7 216.4h12.5"/>
<path d="M67.7 213.9h1l-.5 2.5zM225.5 216.4h46.9M260.4 213.9h1l-.5 2.5zM268.9 213.9h1l-.5 2.5zM33.9 223.3l2.5-.5v1zM33.9 223.3h24.3M55.7 222.8l2.5 .5-2.5 .5zM58.2 238.1l2.5-.5v.9zM58.2 235.1v9M58.2 238.1h21M76.7 237.6l2.5 .5-2.5 .4zM83.2 238.3l2.5-.5v1z"/>
<path d="M83.2 238.3h76M154.2 226.7h14M156.7 226.2l2.5 .5-2.5 .5zM156.7 237.8l2.5 .5-2.5 .5zM159.2 226v4.2M159.2 230.5v1.1M163.2 238.5l2.5-.5v1zM163.2 226.7l2.5-.5v1zM163.2 238.5h27M163.2 226v5.6M165.7 231.8h33.3M187.7 238l2.5 .5-2.5 .5z"/>
<path d="M190.2 235.5v6.7M196 231.8l.5 2.5h-1zM196 231.8v18.4M29.5 253.8v35.6M46.1 257.5l1.5 1.5M58.2 245.3v12.1M58.2 257.6v16.7M154.2 245l.5 2.5h-1zM154.2 245v11.9M52.1 263.5l3.5 3.4M54.1 264.8l1.5 2.1-2.1-1.4zM58.2 271.3l2.5-.6v1.1z"/>
<path d="M58.2 271.3h129.7M153.7 274.6h1l-.5 2.5zM154.2 265.2v11.9M185.4 270.7l2.5 .6-2.5 .5zM190.2 279.9v9.5M190.6 279.4h8.4M195.5 276.9h1l-.5 2.5zM196 261v18.4M29.5 286.4l2.5-.5v1zM29.5 286.4h160.7M187.7 285.9l2.5 .5-2.5 .5z"/>
</g>
<g fill="#000">
<path d="M196.6 15.6l.5 2.5h-1zM269.4 14.6l.5 2.5h-1zM196.1 57.1h1l-.5 2.5zM212.3 55.2l2.5-.5v1zM220.7 54.7l2.5 .5-2.5 .5zM68.2 59.6l.5 2.5h-1zM260.9 60l.5 2.5h-1zM151.2 107.6h1l-.5 2.6zM151.7 102.2l.5 2.5h-1zM157.2 119l2.5-.5v1zM162.7 118.5l2.5 .5-2.5 .5zM67.7 213.9h1l-.5 2.5z"/>
<path d="M260.4 213.9h1l-.5 2.5zM268.9 213.9h1l-.5 2.5zM33.9 223.3l2.5-.5v1zM55.7 222.8l2.5 .5-2.5 .5zM58.2 238.1l2.5-.5v.9zM76.7 237.6l2.5 .5-2.5 .4zM83.2 238.3l2.5-.5v1zM156.7 226.2l2.5 .5-2.5 .5zM156.7 237.8l2.5 .5-2.5 .5zM163.2 238.5l2.5-.5v1zM163.2 226.7l2.5-.5v1zM187.7 238l2.5 .5-2.5 .5z"/>
<path d="M196 231.8l.5 2.5h-1zM154.2 245l.5 2.5h-1zM54.1 264.8l1.5 2.1-2.1-1.4zM58.2 271.3l2.5-.6v1.1zM153.7 274.6h1l-.5 2.5zM185.4 270.7l2.5 .6-2.5 .5zM195.5 276.9h1l-.5 2.5zM29.5 286.4l2.5-.5v1zM187.7 285.9l2.5 .5-2.5 .5z"/>
</g>
<!-- layer: Symbol -->
<path d="M277 49.5h30.2l13.4 21.1M212.6 66l-.5 2.5-.9-.4zM212.6 66l-49 121.3h-2.5M318.9 68.7l.8-.5 .9 2.4zM212.6 109l-.9 2.4-.8-.6zM212.6 109l-48.9 78.3h-2.5M130.3 187.3h2.5l24.2 37.9M164 187.3h-68.2l-15.5 43.9M80.6 228.6l1 .4-1.3 2.2zM158.6 227.7l2.6 4.1M159.4 229.9l.9-.5 .9 2.4z" fill="none" stroke="#000" stroke-width=".25"/>
<path d="M212.6 66l-.5 2.5-.9-.4zM318.9 68.7l.8-.5 .9 2.4zM212.6 109l-.9 2.4-.8-.6zM80.6 228.6l1 .4-1.3 2.2zM159.4 229.9l.9-.5 .9 2.4z" fill="#000"/>
<!-- layer: Centerline -->
<g fill="none" stroke="#000" stroke-width=".25">
<path d="M89.2 15.6h6.4M97.1 15.6h1.5M100.1 15.6h4M105.6 15.6h1.5M108.6 15.6h4M114 15.6h1.6M117.1 15.6h3.9M122.5 15.6h1.5M125.5 15.6h4M131 15.6h1.5M134 15.6h3.9M139.4 15.6h1.5"/>
<path d="M142.5 15.6h3.9M147.9 15.6h1.5M150.9 15.6h4M156.3 15.6h1.6M159.3 15.6h4M164.8 15.6h1.5M167.8 15.6h4M173.3 15.6h1.5M176.3 15.6h3.9M181.7 15.6h1.5M184.7 15.6h6.5"/>
</g>
<text font-size="8.6" fill="#f00" x="360.7" y="259.7">Released</text>
<g font-size="4.9">
<text x="345.5" y="283.8">4003-05-PS10</text>
<text x="409.2" y="283.3">-</text>
</g>
<g font-size="4.1">
<text x="291.9" y="38.9">NOTE!</text>
<text x="198.1" y="47" transform="rotate(-90 198.1 47)">1100</text>
<text x="282.6" y="43.6">Safety Door</text>
<text x="214.2" y="53.8">273</text>
<text x="277" y="48.3">Must be added</text>
<text x="157.7" y="117.6">200</text>
<text x="153.2" y="121" transform="rotate(-90 153.2 121)">200</text>
<text x="270.9" y="120.2" transform="rotate(-90 270.9 120.2)">5044</text>
<text x="69.7" y="142.6" transform="rotate(-90 69.7 142.6)">3920</text>
<text x="262.3" y="142.9" transform="rotate(-90 262.3 142.9)">3910</text>
<text x="98.3" y="171.9">NOTE!</text>
<text x="98.3" y="176.7">The brackets must be of sufficient</text>
<text x="98.3" y="181.4">length, to accommodate 100mm of</text>
<text x="98.3" y="186.1">insulation material + cladding.</text>
<text x="42.5" y="221.9">608</text>
<text x="157.7" y="225.2">100</text>
<text x="65.2" y="236.6">525</text>
<text x="116.5" y="236.8">1900</text>
<text x="173.2" y="237.1">674</text>
<text x="44.8" y="262.7">R335</text>
<text x="197.4" y="260.3" transform="rotate(-90 197.4 260.3)">1190</text>
<text x="118.4" y="269.8">3242</text>
<text x="155.7" y="264.5" transform="rotate(-90 155.7 264.5)">804</text>
<text x="105.2" y="285">4015</text>
</g>
<g font-size="3.9">
<text x="237.5" y="275.5">4003 - Nurmo Bioenergia</text>
<text x="237.5" y="289.5">Inspection platform 2500x800</text>
</g>
<g font-size="3.3">
<text x="364.4" y="266.9">1 : 25</text>
<text x="355.3" y="272.5">A3 (297x420 mm)</text>
</g>
<g font-size="2.8">
<text x="360.3" y="290.5">12-12-2024</text>
<text x="405.3" y="290.5">1 of 1</text>
</g>
<g font-size="2.7">
<text x="307.5" y="252">Bigadan A/S</text>
<text x="307.5" y="255.5">Dronning Sophies Allé 7A</text>
<text x="307.5" y="262.3">Tel. : +45</text>
<text x="307.5" y="258.9">DK - 8660 Skanderborg</text>
<text x="318.9" y="262.3">86</text>
<text x="322.2" y="262.3">57</text>
<text x="325.6" y="262.3">90</text>
<text x="329.1" y="262.3">90</text>
<text x="307.5" y="265.7">www.bigadan.com</text>
</g>
<g font-size="2.5">
<text x="236" y="238.5">Denne tegning må ikke overlades til,</text>
<text x="281.5" y="238.5">This drawing remains our property.</text>
<text x="326.5" y="238.5">Diese Zeichnung ist unser Eigentum.</text>
<text x="371.5" y="238.5">Ce dessin est notre propriété. Toute</text>
<text x="236" y="241.6">kopieres eller udnyttes af uvedkom-</text>
<text x="236" y="244.8">mende uden vor tilladelse.</text>
<text x="281.5" y="244.8">bidden, and will lead to legal action.</text>
<text x="281.5" y="241.6">Its use without due authority is for-</text>
<text x="326.5" y="241.6">Unbefugte Benutzung ist verboten</text>
<text x="326.5" y="244.8">und wird gerichtlich verfolgt.</text>
<text x="371.5" y="241.6">utilisation indue est interdité sous</text>
<text x="371.5" y="244.8">peine de poursuites légales.</text>
</g>
<g font-size="2.4">
<text x="343.1" y="290.4">Date :</text>
<text x="395.2" y="290.4">Sheet :</text>
</g>
<g font-size="2.3">
<text x="343.1" y="250">Drawing State</text>
<text x="343.1" y="265.7">Scale</text>
<text x="343.1" y="271.7">Size</text>
<text x="343.1" y="277.7">Dwg No</text>
<text x="407.5" y="277.7">Rev</text>
</g>
</svg>
